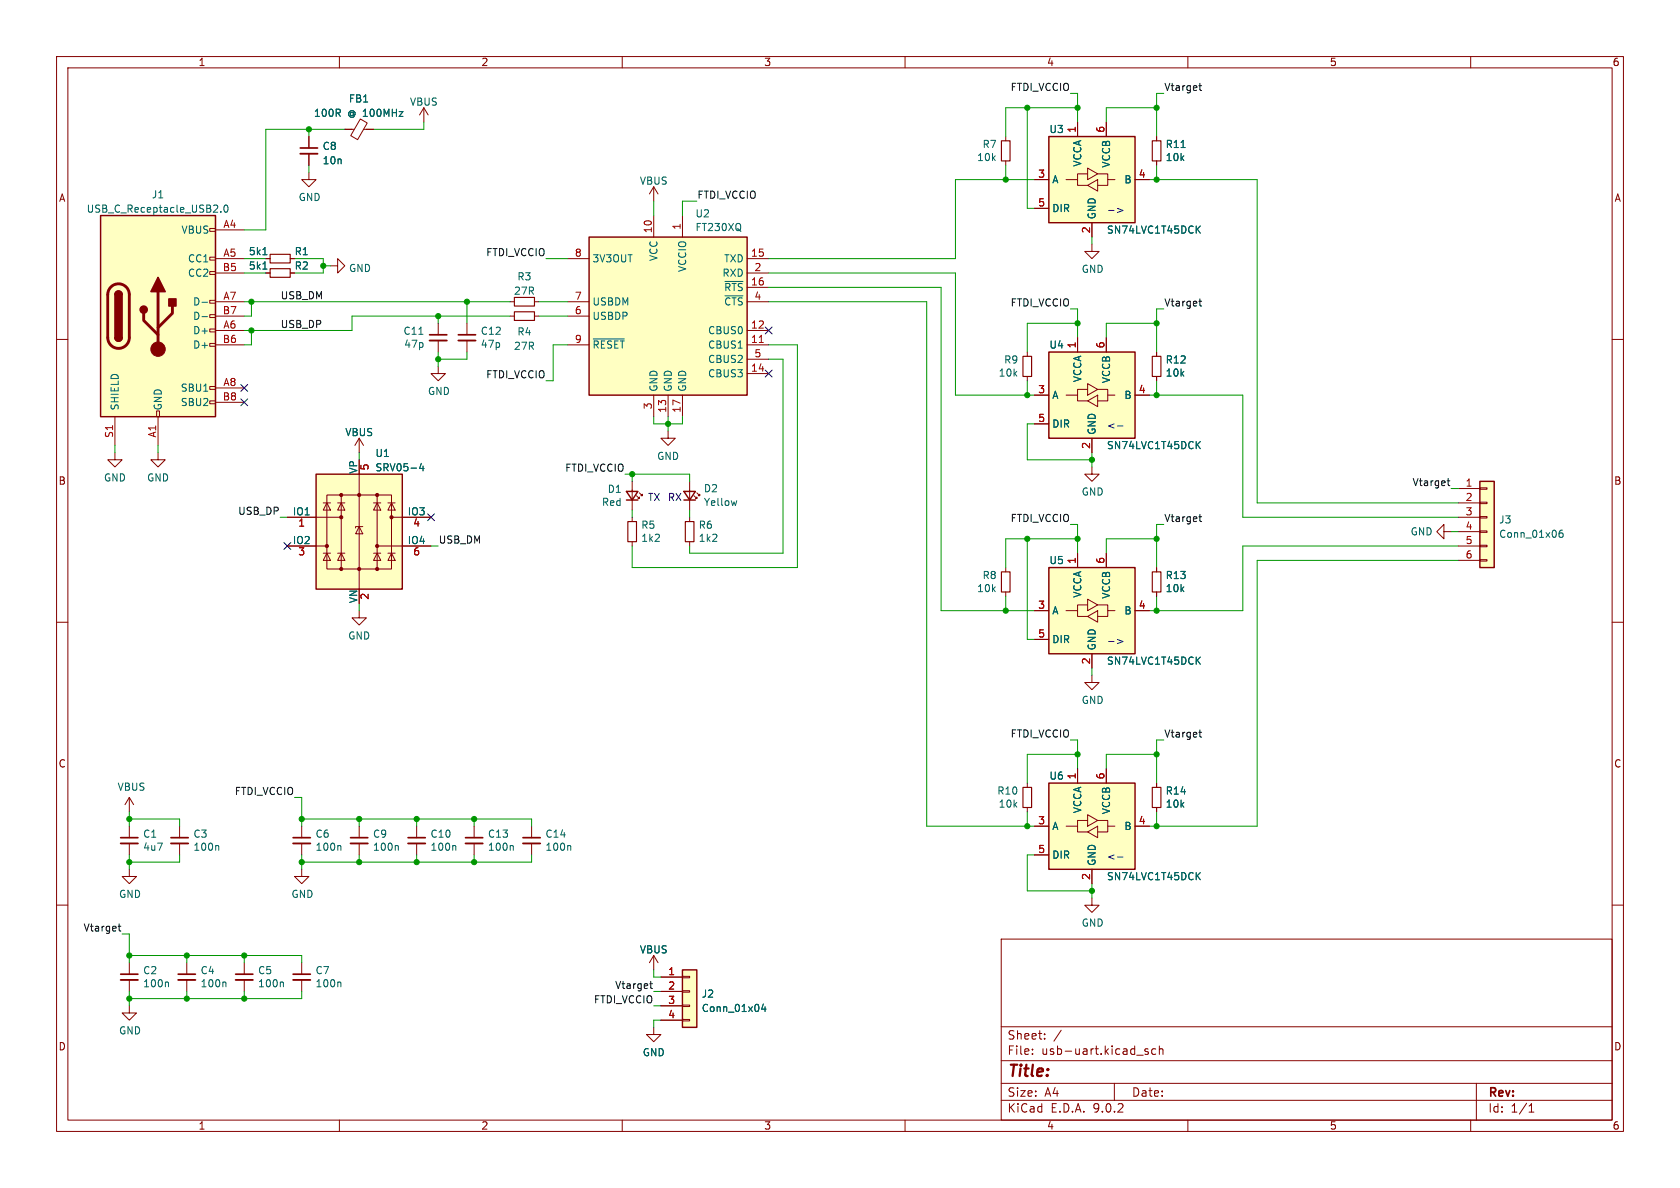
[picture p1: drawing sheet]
<svg xmlns="http://www.w3.org/2000/svg" width="297mm" height="210mm" viewBox="0 0 297 210" stroke-linecap="round" stroke-linejoin="round" font-family="sans-serif">
<g fill="none" stroke="#840000" stroke-width=".18">
<path d="M10 10h277v190h-277zM12 12h273v186h-273zM60 10v2M110 10v2M160 10v2M210 10v2M260 10v2M10 60h2M285 60h2M121.9 91.4v.8M121.9 95.8v.7M10 110h2"/>
<path d="M285 110h2M10 160h2M177 166h108v32h-108zM285 160h2M60 198v2M110 198v2M160 198v2M177 194.5h108M177 191.5h108M177 187.5h108M177 181.5h108M182.5 186.3v.1"/>
<path d="M182.5 185.5v.1M184.7 183.6v.1M184.7 182.8v.1M187.6 182.1l-1.3 2M197 191.5v3M203 185.5l-.4-.1-.2 .2 .1 .2 .5 .2v.3h-.6M204.3 185.5l-.4-.1-.3 .3v.4l.1 .2h.6M205 185.5l.2-.1 .3 .1 .1 .9M205 184.9v1.5M210 198v2M260 198v2M261 191.5v6.5"/>
<path d="M270.3 196.6h.9M270.3 195.5l.4-.4v1.5"/>
</g>
<path d="M121.2 92.2h1.5v3.6h-1.5z" fill="none" stroke="#840000" stroke-width=".2"/>
<path d="M261.6 85.1h2.6v15.2h-2.6z" fill="#ffffc2"/>
<path d="M261.6 85.1h2.6v15.2h-2.6z" fill="none" stroke="#840000" stroke-width=".25"/>
<g fill="none" stroke="#840000" stroke-width=".18">
<path d="M257.8 86.4h3.8M257.8 88.9h3.8M257.8 91.4h3.8M257.8 94h3.8M257.8 96.5h3.8M257.8 99.1h3.8M261.6 86.2h1.3v.3h-1.3zM261.6 88.8h1.3v.2h-1.3zM261.6 91.3h1.3v.3h-1.3zM261.6 93.9h1.3v.2h-1.3zM261.6 96.4h1.3v.2h-1.3zM261.6 98.9h1.3v.3h-1.3z"/>
<path d="M22.9 177.8v1.3h1.2l-1.2 1.2-1.3-1.2h1.3M22.9 170.2v2M22.9 173.2v2.1M33 170.2v2M33 173.2v2.1M43.2 170.2v2M43.2 173.2v2.1M53.3 170.2v2M53.3 173.2v2.1"/>
</g>
<path d="M276.2 93.7l-.3 .1a.86 .86 0 0 0 0 1.2l.4-.1v-.5l-.2-.2-.4 .1-.1 .1M29.6 173.6l.2 .2v.6M39.8 173.6l.1 .2v.6M49.9 173.6l.2 .2v.6M60.1 173.6l.2 .2v.6" fill="none" stroke="#006464" stroke-width=".18"/>
<path d="M21.3 172.2h3.1M31.5 172.2h3M41.7 172.2h3M51.8 172.2h3.1" fill="none" stroke="#840000" stroke-width=".3"/>
<path d="M21.3 173.2h3.1M31.5 173.2h3M41.7 173.2h3M51.8 173.2h3.1" fill="none" stroke="#840000" stroke-width=".33"/>
<path d="M185.4 24.1h15.3v15.3h-15.3z" fill="#ffffc2"/>
<path d="M185.4 24.1h15.3v15.3h-15.3zM120.9 86.9h2l-1 1.5zM120.9 88.4h2" fill="none" stroke="#840000" stroke-width=".25"/>
<g fill="none" stroke="#840000" stroke-width=".18">
<path d="M115.6 33l-.8 1.3M115.6 33l.7 1.3M115.6 33v2.6M182.9 31.8h2.5M182.9 36.8h2.5M188.5 31.8h2v1h1.8M190.5 21.6v2.5M192.3 30.7h-1.8v1.1M192.3 29.7l1.8 1-1.8 1.1zM192.3 32.8l1.8-1v2zM193 39.4v2.5M194.1 30.7h1.7v1.1h1.3"/>
<path d="M195.6 21.6v2.5M195.8 31.8v1h-1.7M200.7 31.8h2.5M204.5 24.1v.8M204.5 28.4v.8M90.2 53.3h.7M90.2 55.9h.7M94.5 53.3h.7M94.5 55.9h.7M193 43.2v1.3h1.3l-1.3 1.2-1.2-1.2h1.2M181.6 62.2v.8M181.6 66.5v.8"/>
<path d="M111.8 91.4v.8M111.8 95.8v.7M121.9 85.1v5.1M122.7 87.6l.5 .5v-.2v.2h-.3M123.2 87.1l.5 .5v-.2v.2h-.3M22.9 153.7v1.2h1.2l-1.2 1.3-1.3-1.3h1.3M53.3 153.7v1.2h1.3l-1.3 1.3-1.2-1.3h1.2M53.3 146.1v2M53.3 149.1v2"/>
</g>
<path d="M208.8 26.1h.7M212.2 39.9l-.7 .8M211.7 40.5l.5 .7M130.2 88.5l-.2 .9M60.1 149.5l.2 .1v.7" fill="none" stroke="#006464" stroke-width=".18"/>
<path d="M203.7 24.9h1.5v3.5h-1.5zM90.9 52.6h3.6v1.5h-3.6zM90.9 55.1h3.6v1.5h-3.6zM180.8 63h1.6v3.5h-1.6zM111 92.2h1.5v3.6h-1.5z" fill="none" stroke="#840000" stroke-width=".2"/>
<path d="M51.8 148.1h3.1" fill="none" stroke="#840000" stroke-width=".3"/>
<path d="M51.8 149.1h3.1" fill="none" stroke="#840000" stroke-width=".33"/>
<path d="M104.1 41.9h28v28h-28z" fill="#ffffc2"/>
<path d="M104.1 41.9h28v28h-28zM110.7 86.9h2.1l-1 1.5zM110.7 88.4h2.1" fill="none" stroke="#840000" stroke-width=".25"/>
<g fill="none" stroke="#840000" stroke-width=".18">
<path d="M74.9 19.1l-.7 1.2M74.9 19.1l.8 1.2M74.9 19.1v2.5M115.6 38.1v3.8M120.6 38.1v3.8M177.8 24.1v.8M177.8 28.4v.8M100.3 45.7h3.8M100.3 53.3h3.8M100.3 55.9h3.8M132.1 45.7h3.8M132.1 53.3h3.8"/>
<path d="M132.1 48.3h3.8M132.1 50.8h3.8M132.1 58.4h3.8M100.3 61h3.8M115.6 69.9v3.8M118.1 76.2v1.3h1.3l-1.3 1.2-1.3-1.2h1.3M118.1 69.9v3.8M120.6 69.9v3.8M132.1 61h3.8M132.1 63.5h3.8M132.1 66h3.8M111.8 85.1v5.1"/>
<path d="M112.5 87.6l.5 .5v-.2v.2h-.2M113 87.1l.5 .5v-.2v.2h-.2M22.9 141l-.8 1.2M22.9 141l.7 1.2M22.9 141v2.5"/>
</g>
<path d="M104.9 59.9h5.5M128.2 49.8h3.1M128.2 52.3h3.1" fill="none" stroke="#006464" stroke-width=".18"/>
<path d="M134.2 60.5h.8" fill="none" stroke="#a90000" stroke-width=".18"/>
<path d="M177 24.9h1.6v3.5h-1.6z" fill="none" stroke="#840000" stroke-width=".2"/>
<path d="M185.4 100.3h15.3v15.3h-15.3z" fill="#ffffc2"/>
<path d="M185.4 100.3h15.3v15.3h-15.3z" fill="none" stroke="#840000" stroke-width=".25"/>
<path d="M190.5 97.8v2.5M195.6 97.8v2.5M182.9 108h2.5M182.9 113h2.5M188.5 108h2v1h1.8M192.3 106.9h-1.8v1.1M192.3 105.9l1.8 1-1.8 1.1zM192.3 109l1.8-1v2zM193 115.6v2.5M194.1 106.9h1.7v1.1h1.3M195.8 108v1h-1.7M200.7 108h2.5" fill="none" stroke="#840000" stroke-width=".18"/>
<path d="M211.7 116.7l.5 .7M212.2 116.1l-.7 .8" fill="none" stroke="#006464" stroke-width=".18"/>
<path d="M120.6 171.5h2.6v10.1h-2.6z" fill="#ffffc2"/>
<path d="M120.6 171.5h2.6v10.1h-2.6z" fill="none" stroke="#840000" stroke-width=".25"/>
<g fill="none" stroke="#840000" stroke-width=".18">
<path d="M61 22.9h1.6M63.7 21l1.2 .7-1.7 3-1.2-.7zM64.3 22.9h1.7M47 48.3h.8M51.3 48.3h.8M204.5 62.2v.8M204.5 66.5v.8M177.8 100.3v.8M177.8 104.6v.8M193 119.4v1.3h1.3l-1.3 1.2-1.2-1.2h1.2M181.6 138.4v.8M63.5 146.1v2"/>
<path d="M63.5 149.1v2M73.7 146.1v2M73.7 149.1v2M83.8 146.1v2M83.8 149.1v2M94 146.1v2M94 149.1v2M181.6 142.7v.8M115.6 168.9l-.8 1.3M115.6 168.9l.7 1.3M115.6 168.9v2.6M116.8 172.7h3.8"/>
<path d="M116.8 175.3h3.8M116.8 177.8h3.8M120.6 172.6h1.3v.2h-1.3zM120.6 175.1h1.3v.3h-1.3zM120.6 177.7h1.3v.2h-1.3zM115.6 181.6v1.3h1.2l-1.2 1.3-1.3-1.3h1.3M116.8 180.3h3.8M120.6 180.2h1.3v.3h-1.3z"/>
</g>
<path d="M46.5 47.6h.7M70.2 149.5l.2 .1v.7M80.4 149.5l.2 .1v.7M90.6 149.5l.1 .1v.7M100.7 149.5l.2 .1v.7M134.9 177.5l-.3 .9h.8M135.3 178v.8" fill="none" stroke="#006464" stroke-width=".18"/>
<path d="M62 148.1h3M72.1 148.1h3.1M82.3 148.1h3M92.5 148.1h3" fill="none" stroke="#840000" stroke-width=".3"/>
<path d="M62 149.1h3M72.1 149.1h3.1M82.3 149.1h3M92.5 149.1h3" fill="none" stroke="#840000" stroke-width=".33"/>
<path d="M47.8 47.5h3.5v1.5h-3.5zM203.7 63h1.5v3.5h-1.5zM177 101.1h1.6v3.5h-1.6zM180.8 139.2h1.6v3.5h-1.6z" fill="none" stroke="#840000" stroke-width=".2"/>
<path d="M185.4 62.2h15.3v15.3h-15.3z" fill="#ffffc2"/>
<path d="M185.4 62.2h15.3v15.3h-15.3z" fill="none" stroke="#840000" stroke-width=".25"/>
<g fill="none" stroke="#840000" stroke-width=".18">
<path d="M54.6 30.5v1.3h1.3l-1.3 1.2-1.3-1.2h1.3M54.6 24.1v2.1M54.6 27.2v2M47 45.7h.8M51.3 45.7h.8M190.5 59.7v2.5M195.6 59.7v2.5M182.9 69.9h2.5M182.9 74.9h2.5M188.5 69.9h2v1h1.8M192.3 68.8h-1.8v1.1M192.3 67.8l1.8 1-1.8 1.1z"/>
<path d="M192.3 70.9l1.8-1v2zM193 77.5v2.5M194.1 68.8h1.7v1.1h1.3M195.8 69.9v1h-1.7M200.7 69.9h2.5M193 158.8v1.2h1.3l-1.3 1.3-1.2-1.3h1.2"/>
</g>
<path d="M46.5 45h.7M211.7 78.6l.5 .7M212.2 78l-.7 .8" fill="none" stroke="#006464" stroke-width=".18"/>
<path d="M53.1 26.2h3" fill="none" stroke="#840000" stroke-width=".3"/>
<path d="M53.1 27.2h3" fill="none" stroke="#840000" stroke-width=".33"/>
<path d="M47.8 45h3.5v1.5h-3.5z" fill="none" stroke="#840000" stroke-width=".2"/>
<path d="M185.4 138.4h15.3v15.3h-15.3z" fill="#ffffc2"/>
<path d="M185.4 138.4h15.3v15.3h-15.3z" fill="none" stroke="#840000" stroke-width=".25"/>
<g fill="none" stroke="#840000" stroke-width=".18">
<path d="M58.4 47h1.3v-1.3l1.3 1.3-1.3 1.3v-1.3M77.5 57.2v2M82.5 57.2v2M77.5 64.8v1.2h1.2l-1.2 1.3-1.3-1.3h1.3M77.5 60.2v2M82.5 60.2v2M20.3 80v1.3h1.3l-1.3 1.3-1.3-1.3h1.3M27.9 80v1.3h1.3l-1.3 1.3-1.2-1.3h1.2M255.3 94v-1.3l-1.3 1.3 1.3 1.3v-1.3h1.2M63.5 108v1.2h1.3l-1.3 1.3-1.3-1.3h1.3M204.5 100.3v.8M204.5 104.6v.8"/>
<path d="M190.5 135.9v2.5M195.6 135.9v2.5M204.5 138.4v.8M22.9 146.1v2M22.9 149.1v2M31.7 146.1v2M31.7 149.1v2M182.9 146.1h2.5M182.9 151.1h2.5M188.5 146.1h2v1h1.8M192.3 145h-1.8v1.1M192.3 144l1.8 1-1.8 1.1z"/>
<path d="M192.3 147.1l1.8-1v2zM193 153.7v2.5M194.1 145h1.7v1.1h1.3M195.8 146.1v1h-1.7M200.7 146.1h2.5M204.5 142.7v.8"/>
</g>
<path d="M74.1 59.1h.7M38.5 149.5l.2 .1v.7M211.7 154.8l.5 .7M212.2 154.2l-.7 .8" fill="none" stroke="#006464" stroke-width=".18"/>
<path d="M75.9 59.2h3.1M81 59.2h3.1M21.3 148.1h3.1M30.2 148.1h3.1" fill="none" stroke="#840000" stroke-width=".3"/>
<path d="M75.9 60.2h3.1M81 60.2h3.1M21.3 149.1h3.1M30.2 149.1h3.1" fill="none" stroke="#840000" stroke-width=".33"/>
<path d="M203.7 101.1h1.5v3.5h-1.5zM203.7 139.2h1.5v3.5h-1.5z" fill="none" stroke="#840000" stroke-width=".2"/>
<path d="M17.8 38.1h20.3v35.6h-20.3z" fill="#ffffc2"/>
<g fill="none" stroke="#840000" stroke-width=".18">
<path d="M37.1 40.4h1v.5h-1zM37.1 45.5h1v.5h-1zM37.1 48h1v.5h-1zM37.1 53.1h1v.5h-1zM37.1 55.6h1v.5h-1zM37.1 58.2h1v.5h-1zM38.1 40.6h5.1M38.1 45.7h5.1M38.1 48.3h5.1M38.1 53.3h5.1M38.1 55.9h5.1M38.1 58.4h5.1"/>
<path d="M20.3 73.7v5M27.7 72.6h.5v1.1h-.5zM27.9 73.7v5M37.1 60.7h1v.5h-1zM37.1 68.3h1v.5h-1zM37.1 70.9h1v.5h-1zM38.1 61h5.1M38.1 68.6h5.1M38.1 71.1h5.1M193 82.6v1.2h1.3l-1.3 1.3-1.2-1.3h1.2"/>
</g>
<path d="M17.8 38.1h20.3v35.6h-20.3zM20.3 52.1a.64 .64 0 0 1 .7-.7 .64 .64 0 0 1 .6 .7M20.3 59.7a.64 .64 0 0 0 .7 .6 .64 .64 0 0 0 .6-.6" fill="none" stroke="#840000" stroke-width=".25"/>
<path d="M19.6 50.7a1.9 1.9 0 0 1 2.1-.4 1.9 1.9 0 0 1 1.2 1.8v7.6a1.91 1.91 0 0 1-1.9 1.9 1.91 1.91 0 0 1-2-1.9l.1-7.8 .1-.6zM25.4 55.4v1.2l2.5 2.6M27.9 51.6v10.1M30.5 54.1v1.3l-2.6 2.5" fill="none" stroke="#840000" stroke-width=".51"/>
<g fill="#840000" stroke="#840000" stroke-width=".25">
<path d="M20.3 52.1h1.3v7.6h-1.3z"/>
<path d="M20.5 51.6a.64 .64 0 0 1 .7-.1 .64 .64 0 0 1 .4 .6h-1.3z"/>
<path d="M20.3 59.7h1.3a.64 .64 0 0 1-.6 .6 .64 .64 0 0 1-.7-.6z"/>
<path d="M27.9 49l1.3 2.6h-2.5z"/>
<path d="M29.8 52.8h1.3v1.3h-1.3z"/>
<circle cx="25.4" cy="54.7" r=".63"/>
</g>
<circle cx="27.9" cy="61.7" r="1.27" fill="#840000" stroke="#840000" stroke-width=".18"/>
<path d="M39 37.4v.1M39.8 36.3l.1-.1a.68 .68 0 0 1 .4 .7 .68 .68 0 0 1-.4 .6 .84 .84 0 0 1-.1-1.2zM35.7 53.4h1M35.7 56h1" fill="none" stroke="#006464" stroke-width=".18"/>
<path d="M55.9 83.8h15.2v20.3h-15.2z" fill="#ffffc2"/>
<g fill="none" stroke="#840000" stroke-width=".18">
<path d="M54.6 24.1v2.1M54.6 27.2v2M61 22.9h1.2M64.8 22.9h1.2M182.9 31.8h2.5M182.9 36.8h2.5M190.5 21.6v2.5M193 39.4v2.5M195.6 21.6v2.5M200.7 31.8h2.5M204.5 24.1v.8M204.5 28.4v.8"/>
<path d="M47 45.7h.8M47 48.3h.8M51.3 45.7h.8M51.3 48.3h.8M190.5 59.7v2.5M195.6 59.7v2.5M63.5 77.5v2.5M63.5 77.5l-.8 1.2M63.5 77.5l.8 1.2M182.9 69.9h2.5M182.9 74.9h2.5M193 77.5v2.5"/>
<path d="M200.7 69.9h2.5M204.5 62.2v.8M204.5 66.5v.8M50.8 91.4h9.5M50.8 96.5h7M57.1 88.9h1.3M57.1 97.8h1.3M57.8 87.5h11.4v13.1h-11.4zM57.8 88.9l.6 1.3h-1.3zM57.8 97.8l.6 1.3h-1.3zM59.7 88.9h1.3M59.7 97.8h1.3"/>
<path d="M60.3 88.9l.7 1.3h-1.3zM60.3 97.8l.7 1.3h-1.3zM60.3 87.5v13.1M63.5 93.1l.6 1.3h-1.2zM63.5 83.8v20.3M64.1 93.1h-1.2v.2M66 88.9h1.3M66 97.8h1.3M66.7 88.9l.6 1.3h-1.3zM66.7 97.8l.6 1.3h-1.3zM66.7 87.5v13.1M66.7 96.5h9.5"/>
<path d="M68.6 88.9h1.2M68.6 97.8h1.2M69.2 88.9l.6 1.3h-1.2zM69.2 97.8l.6 1.3h-1.2zM69.2 91.4h7M190.5 97.8v2.5M195.6 97.8v2.5M182.9 108h2.5M182.9 113h2.5M193 115.6v2.5M200.7 108h2.5M204.5 100.3v.8"/>
<path d="M204.5 104.6v.8M190.5 135.9v2.5M195.6 135.9v2.5M204.5 138.4v.8M182.9 146.1h2.5M182.9 151.1h2.5M193 153.7v2.5M200.7 146.1h2.5M204.5 142.7v.8M116.8 172.7h3.8M116.8 175.3h3.8M116.8 177.8h3.8"/>
<path d="M116.8 180.3h3.8"/>
</g>
<path d="M55.9 83.8h15.2v20.3h-15.2z" fill="none" stroke="#840000" stroke-width=".25"/>
<g fill="#840000" stroke="#840000" stroke-width=".18">
<circle cx="57.8" cy="96.5" r=".28"/>
<circle cx="60.3" cy="87.5" r=".28"/>
<circle cx="60.3" cy="91.4" r=".28"/>
<circle cx="60.3" cy="100.6" r=".28"/>
<circle cx="63.5" cy="87.5" r=".28"/>
<circle cx="63.5" cy="100.6" r=".28"/>
<circle cx="66.7" cy="87.5" r=".28"/>
<circle cx="66.7" cy="96.5" r=".28"/>
<circle cx="66.7" cy="100.6" r=".28"/>
<circle cx="69.2" cy="91.4" r=".28"/>
</g>
<g fill="none" stroke="#006464" stroke-width=".18">
<path d="M208.8 26.1h.7M212.2 39.9l-.7 .8M46.5 45h.7M46.5 47.6h.7M211.7 40.5l.5 .7M211.7 78.6l.5 .7M212.2 78l-.7 .8M74.5 81.9l-.3 .9h.8M74.8 82.4v.8M211.7 116.7l.5 .7M212.2 116.1l-.7 .8M211.7 154.8l.5 .7"/>
<path d="M212.2 154.2l-.7 .8M134.9 177.5l-.3 .9h.8M135.3 178v.8"/>
</g>
<g fill="none" stroke="#0f0f0f" stroke-width=".18">
<path d="M211.9 15.2h.5M212.1 14.7v1.1l.3 .2M211.9 53.3h.5M212.1 52.8v1.1l.3 .2M211.9 91.4h.5M212.1 90.9v1.1l.3 .2M255.8 85h.5M256 84.6v1.1l.3 .1M211.9 129.5h.5M212.1 129v1.1l.3 .2M20.9 163.7h.5M21.1 163.3v1.1l.3 .2"/>
<path d="M114.9 173.9h.4M115 173.5v1.1l.3 .1"/>
</g>
<g fill="none" stroke="#009600" stroke-width=".18">
<path d="M181.6 19.1v17.7h1.3M189.2 16.5h1.3v5.1M190.5 19.1h-12.7v5M204.5 19.1h-8.9v2.5M205.7 16.5h-1.2v7.6M54.6 22.9v1.2M54.6 29.2v1.3M61 22.9h-14v17.7h-3.8M74.9 21.6v1.3h-8.9M115.6 35.6v2.5M123.2 35.6h-2.6v2.5M177.8 29.2v2.6"/>
<path d="M182.9 31.8h-14v13.9h-33M203.2 31.8h19v57.1h35.6M204.5 29.2v2.6M43.2 48.3h3.8M43.2 45.7h3.8M43.2 53.3h47M44.4 58.4v2.6h-1.2M44.4 53.3v2.6h-1.2M52.1 45.7h5v2.6h-5M57.1 47h1.3M77.5 55.9v1.3M82.5 53.3v3.9"/>
<path d="M90.2 55.9h-28v2.5h-19M95.2 53.3h5.1M95.2 55.9h5.1M96.5 45.7h3.8M135.9 50.8h30.5v57.2h16.5M135.9 48.3h33v21.6h14M135.9 53.3h27.9v92.8h19.1M189.2 54.6h1.3v5.1M190.5 57.2h-8.9v5M193 41.9v1.3M204.5 57.2h-8.9v2.5M205.7 54.6h-1.2v7.6"/>
<path d="M20.3 78.7v1.3M27.9 78.7v1.3M77.5 62.2v2.6M82.5 62.2v1.3h-5M100.3 61h-2.5v6.3h-1.3M115.6 73.7v1.2h5v-1.2M118.1 73.7v2.5M135.9 63.5h2.5v34.3h-16.5v-1.3M135.9 61h5.1v39.3h-29.2v-3.8M181.6 67.3v2.6M182.9 74.9h-1.3v6.4h11.4M203.2 69.9h16.5v21.5h38.1"/>
<path d="M204.5 67.3v2.6M49.5 91.4h1.3M63.5 80v1.3M76.2 96.5h1.3M110.5 83.8h11.4v1.3M111.8 83.8v1.3M111.8 90.2v1.2M121.9 90.2v1.2M181.6 95.3v17.7h1.3M189.2 92.7h1.3v5.1M190.5 95.3h-12.7v5M193 80v2.6"/>
<path d="M204.5 95.3h-8.9v2.5M205.7 92.7h-1.2v7.6M256.5 86.4h1.3M256.5 94h1.3M257.8 96.5h-38.1v11.5h-16.5M257.8 99.1h-35.6v47h-19M63.5 106.7v1.3M177.8 105.4v2.6M193 118.1v1.3M204.5 105.4v2.6M189.2 130.8h1.3v5.1M190.5 133.4h-8.9v5"/>
<path d="M204.5 133.4h-8.9v2.5M205.7 130.8h-1.2v7.6M22.9 143.5v2.6M22.9 151.1v2.6M22.9 144.8h8.8v1.3M31.7 151.1v1.3h-8.8M52.1 141h1.2v5.1M53.3 144.8h40.7v1.3M53.3 151.1v2.6M63.5 144.8v1.3M63.5 151.1v1.3M73.7 144.8v1.3"/>
<path d="M73.7 151.1v1.3M83.8 144.8v1.3M83.8 151.1v1.3M94 151.1v1.3h-40.7M181.6 143.5v2.6M182.9 151.1h-1.3v6.4h11.4M193 156.2v2.6M204.5 143.5v2.6M21.6 165.1h1.3v5.1M22.9 175.3v2.5M22.9 168.9h30.4v1.3M33 168.9v1.3"/>
<path d="M33 175.3v1.2M43.2 168.9v1.3M43.2 175.3v1.2M53.3 175.3v1.2h-30.4M115.6 171.5v1.2h1.2M115.6 177.8h1.2M115.6 175.3h1.2M116.8 180.3h-1.2v1.3"/>
</g>
<path d="M135.3 57.8l1.2 1.2M136.5 57.8l-1.2 1.2M42.6 70.5l1.2 1.2M42.6 68l1.2 1.2M43.8 70.5l-1.2 1.2M43.8 68l-1.2 1.2M135.3 65.4l1.2 1.2M136.5 65.4l-1.2 1.2M50.2 95.9l1.2 1.2M51.4 95.9l-1.2 1.2M75.6 90.8l1.2 1.2M76.8 90.8l-1.2 1.2" fill="none" stroke="#000084" stroke-width=".18"/>
<path d="M196 37.2h1M197.6 36.8l.9 .4-.9 .4M197.6 75.3h.9M196 113.4h1M197.6 113l.9 .4-.9 .4M197.6 151.5h.9" fill="none" stroke="#0000c2" stroke-width=".18"/>
<g fill="#009600" stroke="#009600" stroke-width=".18">
<circle cx="77.5" cy="63.5" r=".46"/>
<circle cx="44.4" cy="58.4" r=".46"/>
<circle cx="82.5" cy="53.3" r=".46"/>
<circle cx="22.9" cy="168.9" r=".46"/>
<circle cx="33" cy="168.9" r=".46"/>
<circle cx="63.5" cy="144.8" r=".46"/>
<circle cx="22.9" cy="152.4" r=".46"/>
<circle cx="53.3" cy="144.8" r=".46"/>
<circle cx="22.9" cy="144.8" r=".46"/>
<circle cx="118.1" cy="74.9" r=".46"/>
<circle cx="111.8" cy="83.8" r=".46"/>
<circle cx="63.5" cy="152.4" r=".46"/>
<circle cx="53.3" cy="152.4" r=".46"/>
<circle cx="43.2" cy="176.5" r=".46"/>
<circle cx="33" cy="176.5" r=".46"/>
<circle cx="22.9" cy="176.5" r=".46"/>
<circle cx="43.2" cy="168.9" r=".46"/>
<circle cx="57.1" cy="47" r=".46"/>
<circle cx="77.5" cy="55.9" r=".46"/>
<circle cx="44.4" cy="53.3" r=".46"/>
<circle cx="54.6" cy="22.9" r=".46"/>
<circle cx="73.7" cy="152.4" r=".46"/>
<circle cx="73.7" cy="144.8" r=".46"/>
<circle cx="83.8" cy="152.4" r=".46"/>
<circle cx="83.8" cy="144.8" r=".46"/>
<circle cx="190.5" cy="95.3" r=".46"/>
<circle cx="181.6" cy="95.3" r=".46"/>
<circle cx="190.5" cy="133.4" r=".46"/>
<circle cx="177.8" cy="108" r=".46"/>
<circle cx="181.6" cy="146.1" r=".46"/>
<circle cx="193" cy="157.5" r=".46"/>
<circle cx="204.5" cy="31.8" r=".46"/>
<circle cx="204.5" cy="57.2" r=".46"/>
<circle cx="193" cy="81.3" r=".46"/>
<circle cx="204.5" cy="69.9" r=".46"/>
<circle cx="181.6" cy="19.1" r=".46"/>
<circle cx="204.5" cy="19.1" r=".46"/>
<circle cx="181.6" cy="69.9" r=".46"/>
<circle cx="177.8" cy="31.8" r=".46"/>
<circle cx="190.5" cy="19.1" r=".46"/>
<circle cx="190.5" cy="57.2" r=".46"/>
<circle cx="204.5" cy="95.3" r=".46"/>
<circle cx="204.5" cy="108" r=".46"/>
<circle cx="204.5" cy="133.4" r=".46"/>
<circle cx="204.5" cy="146.1" r=".46"/>
</g>
<text font-size="2.8" fill="#840000" x="178" y="190.9">Title:</text>
<g font-size="2.1" fill="#840000">
<text x="178" y="184">Sheet:</text>
<text x="178" y="186.7">File:</text>
<text x="184.1" y="186.7">usb-uart.kicad_sch</text>
<text x="178" y="196.9">KiCad</text>
<text x="178" y="194.1">Size:</text>
<text x="184.7" y="194.1">A4</text>
<text x="185.7" y="196.9">E.D.A.</text>
<text x="193.3" y="196.9">9.0.2</text>
<text x="200" y="194.1">Date:</text>
<text x="263" y="194.3">Rev:</text>
<text x="263" y="196.9">Id:</text>
<text x="267.1" y="196.9">1/1</text>
</g>
<g font-size="1.8" fill="#840000">
<text x="35" y="11.9">1</text>
<text x="85" y="11.9">2</text>
<text x="135" y="11.9">3</text>
<text x="185" y="11.9">4</text>
<text x="235" y="11.9">5</text>
<text x="285" y="11.9">6</text>
<text x="10.3" y="35.9">A</text>
<text x="285.3" y="35.9">A</text>
<text x="10.3" y="85.9">B</text>
<text x="285.3" y="85.9">B</text>
<text x="10.3" y="135.9">C</text>
<text x="285.3" y="135.9">C</text>
<text x="10.3" y="185.9">D</text>
<text x="285.3" y="185.9">D</text>
<text x="35" y="199.9">1</text>
<text x="85" y="199.9">2</text>
<text x="135" y="199.9">3</text>
<text x="185" y="199.9">4</text>
<text x="235" y="199.9">5</text>
<text x="285" y="199.9">6</text>
</g>
<g font-size="1.8" fill="#0f0f0f">
<text x="178.6" y="16.2">FTDI_VCCIO</text>
<text x="205.7" y="16.2">Vtarget</text>
<text x="123.2" y="35.2">FTDI_VCCIO</text>
<text x="85.9" y="45.4">FTDI_VCCIO</text>
<text x="49.5" y="53">USB_DM</text>
<text x="49.5" y="58.1">USB_DP</text>
<text x="178.6" y="54.3">FTDI_VCCIO</text>
<text x="205.7" y="54.3">Vtarget</text>
<text x="85.9" y="67">FTDI_VCCIO</text>
<text x="99.8" y="83.5">FTDI_VCCIO</text>
<text x="249.6" y="86">Vtarget</text>
<text x="42" y="91.1">USB_DP</text>
<text x="178.6" y="92.4">FTDI_VCCIO</text>
<text x="205.7" y="92.4">Vtarget</text>
<text x="77.5" y="96.2">USB_DM</text>
<text x="178.6" y="130.5">FTDI_VCCIO</text>
<text x="205.7" y="130.5">Vtarget</text>
<text x="41.4" y="140.6">FTDI_VCCIO</text>
<text x="14.7" y="164.8">Vtarget</text>
<text x="104.9" y="177.5">FTDI_VCCIO</text>
<text x="108.7" y="174.9">Vtarget</text>
</g>
<g font-size="1.8" fill="#006464">
<text x="55.4" y="20.9">100R</text>
<text x="61.5" y="20.9">@ 100MHz</text>
<text x="61.6" y="18.3">FB1</text>
<text x="72.4" y="18.9">VBUS</text>
<text x="185.4" y="23.7">U3</text>
<text x="56.9" y="26.7">C8</text>
<text x="56.9" y="29.2">10n</text>
<text x="172.6" y="28.7">10k</text>
<text x="173.6" y="26.4">R7</text>
<text x="191.4" y="29.6" transform="rotate(-90 191.4 29.6)">VCCA</text>
<text x="196.4" y="29.7" transform="rotate(-90 196.4 29.7)">VCCB</text>
<text x="206" y="28.7">10k</text>
<text x="206" y="26.4">R11</text>
<text x="26.7" y="35.3">J1</text>
<text x="52.7" y="35.7">GND</text>
<text x="113" y="32.8">VBUS</text>
<text x="185.9" y="32.6">A</text>
<text x="198.7" y="32.6">B</text>
<text x="15.2" y="37.8">USB_C_Receptacle_USB2.0</text>
<text x="32" y="41.5">VBUS</text>
<text x="122.9" y="41.1">FT230XQ</text>
<text x="122.9" y="38.6">U2</text>
<text x="185.9" y="37.7">DIR</text>
<text x="193.9" y="38.9" transform="rotate(-90 193.9 38.9)">GND</text>
<text x="195.6" y="41.5">SN74LVC1T45DCK</text>
<text x="33.1" y="46.6">CC1</text>
<text x="43.9" y="47.9">5k1</text>
<text x="43.9" y="45.3">5k1</text>
<text x="52" y="47.9">R2</text>
<text x="52" y="45.3">R1</text>
<text x="104.6" y="46.6">3V3OUT</text>
<text x="116.4" y="46.2" transform="rotate(-90 116.4 46.2)">VCC</text>
<text x="127.9" y="46.6">TXD</text>
<text x="33.1" y="49.1">CC2</text>
<text x="61.6" y="48.3">GND</text>
<text x="90.8" y="52.3">27R</text>
<text x="91.4" y="49.8">R3</text>
<text x="121.5" y="48.2" transform="rotate(-90 121.5 48.2)">VCCIO</text>
<text x="127.6" y="49.1">RXD</text>
<text x="127.9" y="51.7">~{RTS}</text>
<text x="191.1" y="48.4">GND</text>
<text x="34" y="54.2">D-</text>
<text x="34" y="56.7">D-</text>
<text x="34" y="59.3">D+</text>
<text x="71.2" y="59.4">C11</text>
<text x="84.9" y="59.4">C12</text>
<text x="91.4" y="59.5">R4</text>
<text x="104.6" y="54.2">USBDM</text>
<text x="104.6" y="56.7">USBDP</text>
<text x="125.1" y="59.3">CBUS0</text>
<text x="127.9" y="54.2">~{CTS}</text>
<text x="34" y="61.8">D+</text>
<text x="71.4" y="61.7">47p</text>
<text x="84.9" y="61.7">47p</text>
<text x="90.8" y="62">27R</text>
<text x="104.6" y="61.8">~{RESET}</text>
<text x="125.1" y="61.8">CBUS1</text>
<text x="125.1" y="64.4">CBUS2</text>
<text x="177.4" y="64.5">R9</text>
<text x="185.4" y="61.8">U4</text>
<text x="206" y="64.5">R12</text>
<text x="31.9" y="69.4">SBU1</text>
<text x="31.9" y="72">SBU2</text>
<text x="75.6" y="70">GND</text>
<text x="116.4" y="69.3" transform="rotate(-90 116.4 69.3)">GND</text>
<text x="119" y="69.3" transform="rotate(-90 119 69.3)">GND</text>
<text x="121.5" y="69.3" transform="rotate(-90 121.5 69.3)">GND</text>
<text x="125.1" y="66.9">CBUS3</text>
<text x="176.5" y="66.8">10k</text>
<text x="185.9" y="70.7">A</text>
<text x="191.4" y="67.7" transform="rotate(-90 191.4 67.7)">VCCA</text>
<text x="196.4" y="67.8" transform="rotate(-90 196.4 67.8)">VCCB</text>
<text x="198.7" y="70.7">B</text>
<text x="206" y="66.8">10k</text>
<text x="21.2" y="72.6" transform="rotate(-90 21.2 72.6)">SHIELD</text>
<text x="28.8" y="72.6" transform="rotate(-90 28.8 72.6)">GND</text>
<text x="60.9" y="77.3">VBUS</text>
<text x="185.9" y="75.8">DIR</text>
<text x="193.9" y="77" transform="rotate(-90 193.9 77)">GND</text>
<text x="63.2" y="83.8" transform="rotate(-90 63.2 83.8)">VP</text>
<text x="66.3" y="81">U1</text>
<text x="66.3" y="83.5">SRV05-4</text>
<text x="116.1" y="81.5">GND</text>
<text x="195.6" y="79.6">SN74LVC1T45DCK</text>
<text x="18.3" y="85.3">GND</text>
<text x="25.9" y="85.3">GND</text>
<text x="106.3" y="89.6">Red</text>
<text x="107.3" y="87.3">D1</text>
<text x="124.3" y="87.2">D2</text>
<text x="124.3" y="89.6">Yellow</text>
<text x="191.1" y="87.8">GND</text>
<text x="51.7" y="91.2">IO1</text>
<text x="72" y="91.2">IO3</text>
<text x="113.3" y="93.7">R5</text>
<text x="113.3" y="96">1k2</text>
<text x="123.4" y="93.7">R6</text>
<text x="123.4" y="96">1k2</text>
<text x="249.3" y="94.8">GND</text>
<text x="264.9" y="92.7">J3</text>
<text x="264.9" y="95.3">Conn_01x06</text>
<text x="51.7" y="96.3">IO2</text>
<text x="72" y="96.3">IO4</text>
<text x="185.4" y="99.9">U5</text>
<text x="63.2" y="106.7" transform="rotate(-90 63.2 106.7)">VN</text>
<text x="172.6" y="104.9">10k</text>
<text x="173.6" y="102.6">R8</text>
<text x="191.4" y="105.8" transform="rotate(-90 191.4 105.8)">VCCA</text>
<text x="196.4" y="105.9" transform="rotate(-90 196.4 105.9)">VCCB</text>
<text x="206" y="104.9">10k</text>
<text x="206" y="102.6">R13</text>
<text x="61.5" y="113.3">GND</text>
<text x="185.9" y="108.8">A</text>
<text x="185.9" y="113.9">DIR</text>
<text x="198.7" y="108.8">B</text>
<text x="193.9" y="115.1" transform="rotate(-90 193.9 115.1)">GND</text>
<text x="195.6" y="117.7">SN74LVC1T45DCK</text>
<text x="191.1" y="124.6">GND</text>
<text x="20.7" y="140">VBUS</text>
<text x="176.2" y="140.7">R10</text>
<text x="176.5" y="143">10k</text>
<text x="185.4" y="138">U6</text>
<text x="191.4" y="143.9" transform="rotate(-90 191.4 143.9)">VCCA</text>
<text x="206" y="143">10k</text>
<text x="206" y="140.7">R14</text>
<text x="25.2" y="148.3">C1</text>
<text x="34.1" y="148.3">C3</text>
<text x="55.7" y="148.3">C6</text>
<text x="65.8" y="148.3">C9</text>
<text x="76" y="148.3">C10</text>
<text x="86.2" y="148.3">C13</text>
<text x="96.3" y="148.3">C14</text>
<text x="185.9" y="146.9">A</text>
<text x="196.4" y="144" transform="rotate(-90 196.4 144)">VCCB</text>
<text x="198.7" y="146.9">B</text>
<text x="25.2" y="150.6">4u7</text>
<text x="34.1" y="150.6">100n</text>
<text x="55.7" y="150.6">100n</text>
<text x="65.8" y="150.6">100n</text>
<text x="76" y="150.6">100n</text>
<text x="86.2" y="150.6">100n</text>
<text x="96.3" y="150.6">100n</text>
<text x="185.9" y="152">DIR</text>
<text x="193.9" y="153.2" transform="rotate(-90 193.9 153.2)">GND</text>
<text x="195.6" y="155.8">SN74LVC1T45DCK</text>
<text x="21" y="158.9">GND</text>
<text x="51.4" y="158.9">GND</text>
<text x="191.1" y="164">GND</text>
<text x="25.2" y="172.4">C2</text>
<text x="35.4" y="172.4">C4</text>
<text x="45.5" y="172.4">C5</text>
<text x="55.7" y="172.4">C7</text>
<text x="113" y="168.7">VBUS</text>
<text x="25.2" y="174.7">100n</text>
<text x="35.4" y="174.7">100n</text>
<text x="45.5" y="174.7">100n</text>
<text x="55.7" y="174.7">100n</text>
<text x="124" y="176.6">J2</text>
<text x="124" y="179.1">Conn_01x04</text>
<text x="21" y="183.1">GND</text>
<text x="113.5" y="186.9">GND</text>
</g>
<g font-size="1.8" fill="#a90000">
<text x="190.2" y="23.6" transform="rotate(-90 190.2 23.6)">1</text>
<text x="195.3" y="23.6" transform="rotate(-90 195.3 23.6)">6</text>
<text x="183.4" y="31.5">3</text>
<text x="201.2" y="31.5">4</text>
<text x="39.4" y="40.4">A4</text>
<text x="115.3" y="41.3" transform="rotate(-90 115.3 41.3)">10</text>
<text x="120.4" y="40.7" transform="rotate(-90 120.4 40.7)">1</text>
<text x="183.4" y="36.6">5</text>
<text x="192.8" y="41.3" transform="rotate(-90 192.8 41.3)">2</text>
<text x="39.4" y="45.5">A5</text>
<text x="101.5" y="45.5">8</text>
<text x="132.7" y="45.5">15</text>
<text x="39.3" y="48">B5</text>
<text x="39.4" y="53.1">A7</text>
<text x="101.5" y="53.1">7</text>
<text x="132.7" y="50.5">16</text>
<text x="133.3" y="48">2</text>
<text x="133.3" y="53.1">4</text>
<text x="39.3" y="55.6">B7</text>
<text x="39.4" y="58.2">A6</text>
<text x="101.5" y="55.6">6</text>
<text x="132.7" y="58.2">12</text>
<text x="39.3" y="60.7">B6</text>
<text x="101.5" y="60.7">9</text>
<text x="132.7" y="60.7">11</text>
<text x="132.7" y="65.8">14</text>
<text x="133.3" y="63.2">5</text>
<text x="190.2" y="61.7" transform="rotate(-90 190.2 61.7)">1</text>
<text x="195.3" y="61.7" transform="rotate(-90 195.3 61.7)">6</text>
<text x="39.3" y="70.9">B8</text>
<text x="39.4" y="68.3">A8</text>
<text x="183.4" y="69.6">3</text>
<text x="201.2" y="69.6">4</text>
<text x="20.1" y="77.5" transform="rotate(-90 20.1 77.5)">S1</text>
<text x="27.7" y="77.5" transform="rotate(-90 27.7 77.5)">A1</text>
<text x="115.3" y="72.5" transform="rotate(-90 115.3 72.5)">3</text>
<text x="117.9" y="73.1" transform="rotate(-90 117.9 73.1)">13</text>
<text x="120.4" y="73.1" transform="rotate(-90 120.4 73.1)">17</text>
<text x="183.4" y="74.7">5</text>
<text x="65.5" y="83.3" transform="rotate(-90 65.5 83.3)">5</text>
<text x="192.8" y="79.4" transform="rotate(-90 192.8 79.4)">2</text>
<text x="259" y="86.1">1</text>
<text x="259" y="88.6">2</text>
<text x="52.6" y="93.4">1</text>
<text x="73" y="93.4">4</text>
<text x="259" y="91.2">3</text>
<text x="259" y="93.7">4</text>
<text x="52.6" y="98.5">3</text>
<text x="73" y="98.5">6</text>
<text x="190.2" y="99.8" transform="rotate(-90 190.2 99.8)">1</text>
<text x="195.3" y="99.8" transform="rotate(-90 195.3 99.8)">6</text>
<text x="259" y="96.3">5</text>
<text x="259" y="98.8">6</text>
<text x="65.5" y="106.1" transform="rotate(-90 65.5 106.1)">2</text>
<text x="183.4" y="107.7">3</text>
<text x="201.2" y="107.7">4</text>
<text x="183.4" y="112.8">5</text>
<text x="192.8" y="117.5" transform="rotate(-90 192.8 117.5)">2</text>
<text x="190.2" y="137.9" transform="rotate(-90 190.2 137.9)">1</text>
<text x="195.3" y="137.9" transform="rotate(-90 195.3 137.9)">6</text>
<text x="183.4" y="145.8">3</text>
<text x="201.2" y="145.8">4</text>
<text x="183.4" y="150.9">5</text>
<text x="192.8" y="155.6" transform="rotate(-90 192.8 155.6)">2</text>
<text x="118" y="172.5">1</text>
<text x="118" y="175">2</text>
<text x="118" y="177.5">3</text>
<text x="118" y="180.1">4</text>
</g>
<g font-size="1.8" fill="#0000c2">
<text x="195.6" y="76">&lt;-</text>
<text x="114.5" y="88.7">TX</text>
<text x="118" y="88.7">RX</text>
<text x="195.6" y="152.2">&lt;-</text>
</g>
</svg>
